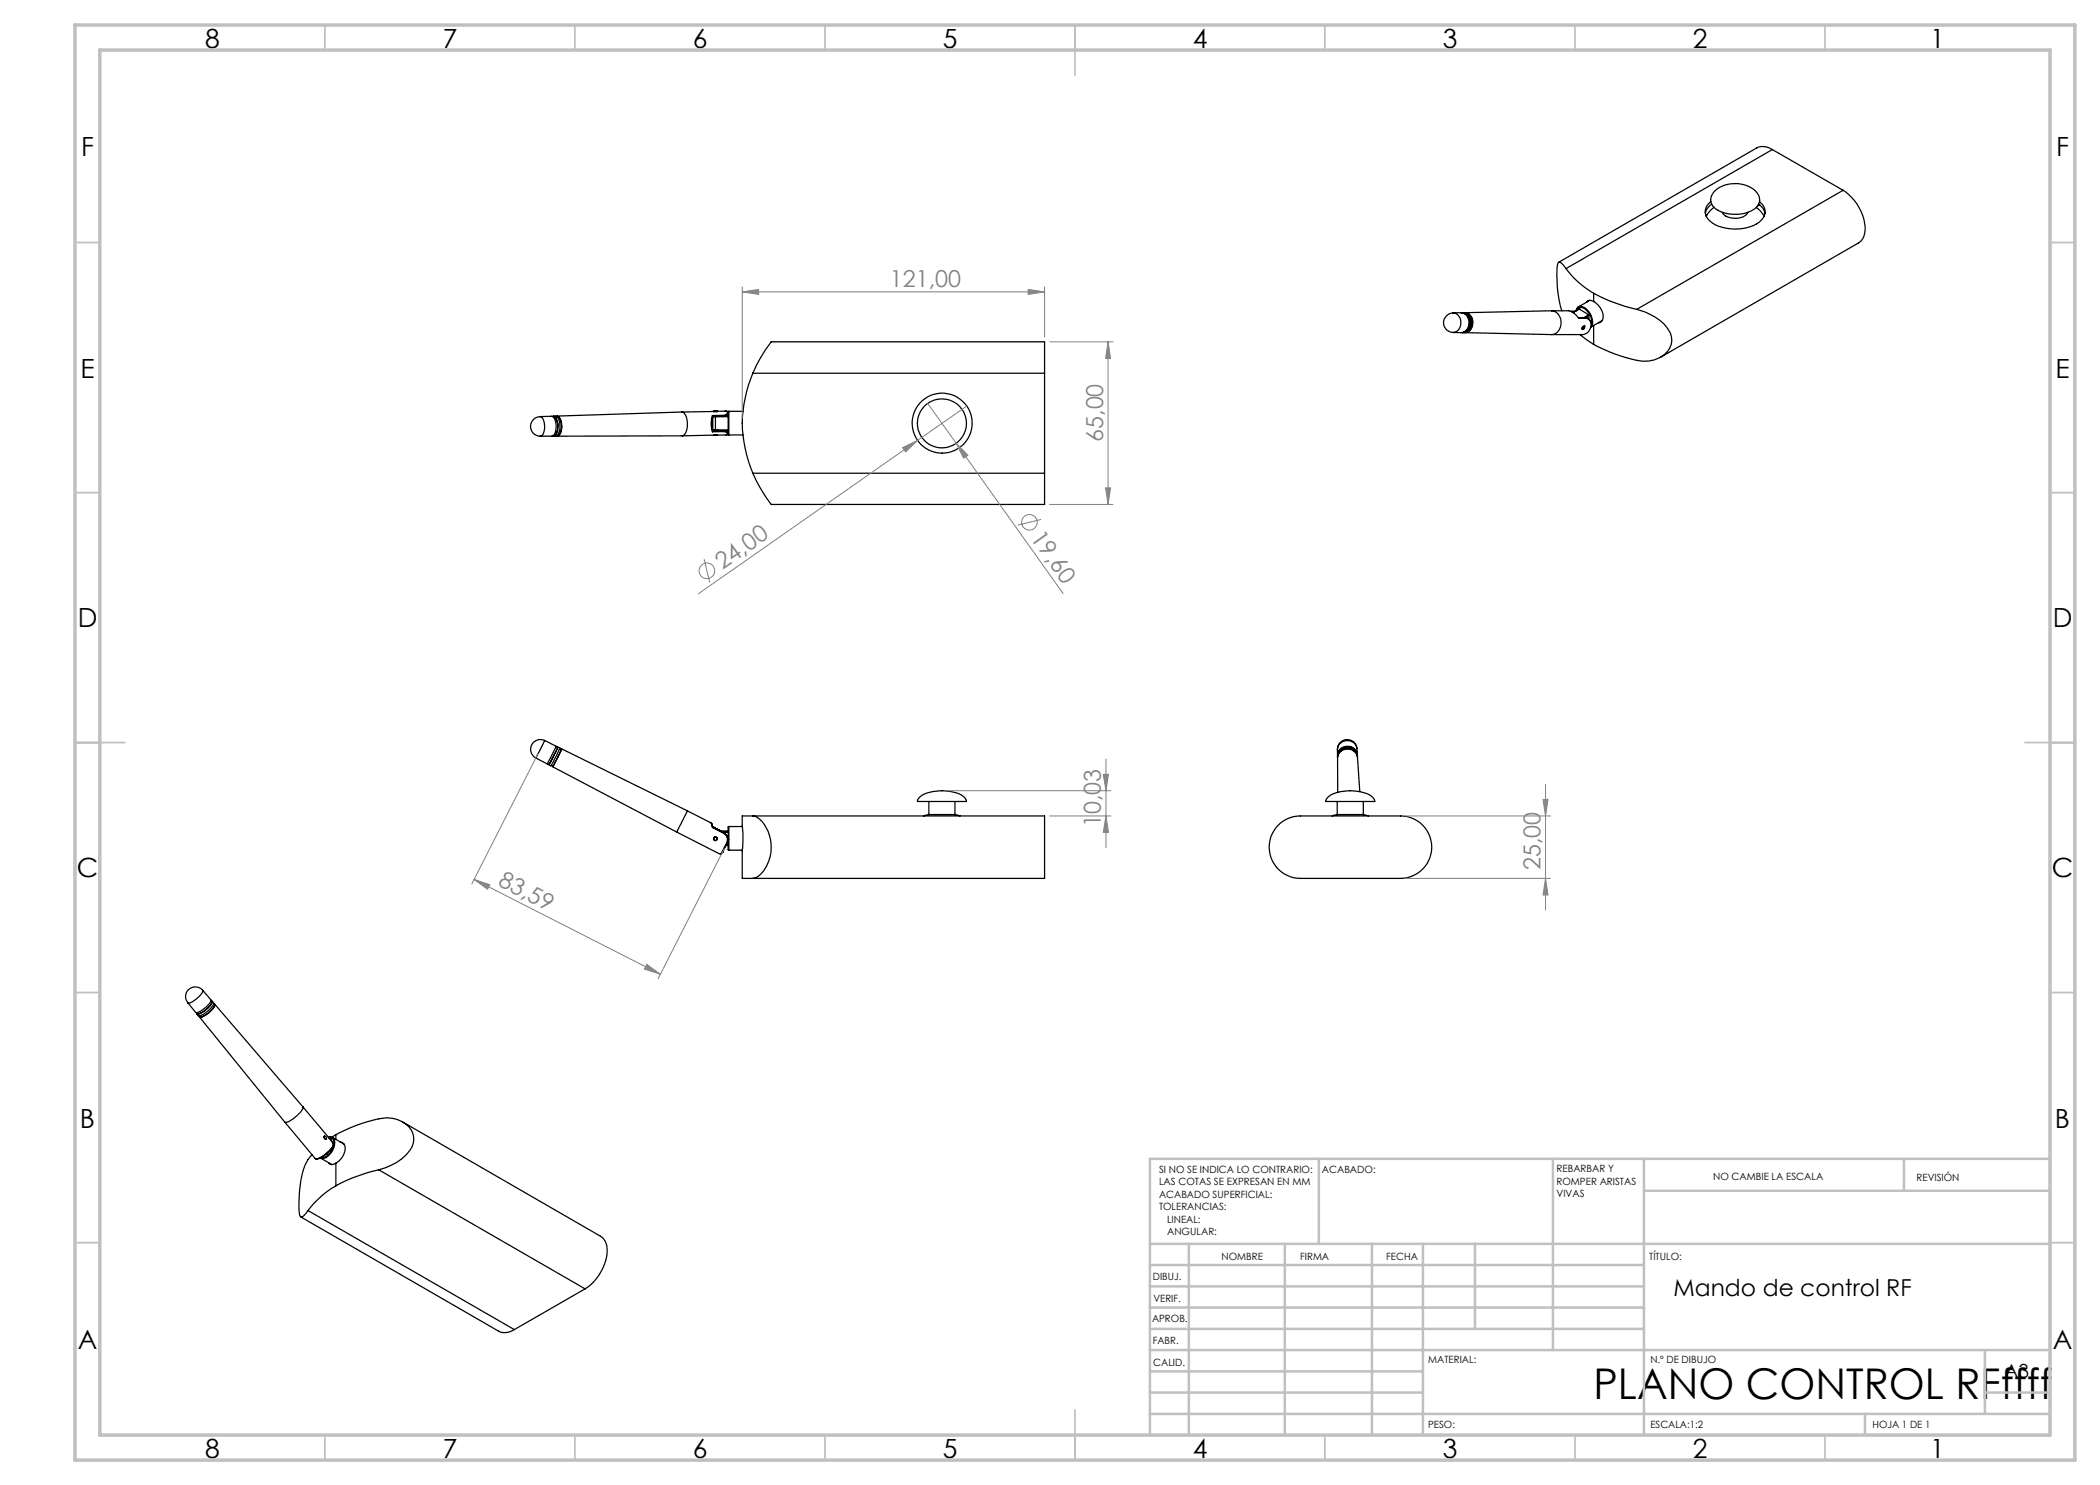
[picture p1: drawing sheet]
<svg xmlns="http://www.w3.org/2000/svg" width="420mm" height="297mm" viewBox="0 0 420 297" stroke-linecap="round" stroke-linejoin="round" font-family="sans-serif">
<g fill="none" stroke="#000" stroke-width=".25">
<path d="M354.5 29.9a3.1 3.1 0 0 0-3.2-.3l-39.6 22.9M354.5 29.9l-41.3 23.8M354.5 29.9l14.1 8.2M368.6 38.1a9.8 9.8 0 0 1 4.4 8 2.94 2.94 0 0 1-1.3 2.5l-39.6 22.8M368.6 38.1l-41.3 23.8M313.2 53.7a18.5 18.5 0 0 0 5.5 5M313.2 53.7a1.99 1.99 0 0 0-1.4-1.3l-.2 .2a22.7 22.7 0 0 0 .7 9.6M318.7 58.7a35.1 35.1 0 0 0 8.6 3.2M318.7 58.7v1.6M341.1 42.9l.2 .1M342.2 40a3.7 3.7 0 0 1 3.3-3.1 6.1 6.1 0 0 1 5.9 1.7 2.26 2.26 0 0 1-1.2 3.6 7.2 7.2 0 0 1-7.5-.8l-.3-.4-.3-1M342.2 40.3a2.44 2.44 0 0 0 .3 4.3 9.1 9.1 0 0 0 9.3-.2 2.41 2.41 0 0 0 .1-4.1"/>
<path d="M342.3 40.8l-.3 .3a2.54 2.54 0 0 0-.9 1.5M342.8 41.4l-.9 .9-.7 .9M344.5 42.5a3.1 3.1 0 0 0 3.7 1 2.02 2.02 0 0 0 1.4-1M351.3 41.5l.8 .7 .7 1M351.8 40.8v.1a3.2 3.2 0 0 1 1.2 1.7M351.9 41l-.4 .2M150.6 74.6a24.7 24.7 0 0 0 0 20M150.6 74.6h58.3M154.2 68.4h54.7v6.2M154.2 68.4l-.1 .2a29 29 0 0 0-3.5 6M208.9 74.6v20M290.6 62.6a1.96 1.96 0 0 0-1.9 1.9 1.96 1.96 0 0 0 1.9 2"/>
<path d="M290.6 62.6l1.6-.1a2.06 2.06 0 0 1 1.6 1.9 2.06 2.06 0 0 1-1.3 2.1h-1.9M290.6 62.6a2.01 2.01 0 0 1 1.6 1.9 2.01 2.01 0 0 1-1.6 2M292.3 62.6a1.95 1.95 0 0 1 1.5 3 1.47 1.47 0 0 1-1.5 .9M292.5 62.5a2.02 2.02 0 0 1 1.8 1.3 2.02 2.02 0 0 1-.4 2.2 1.41 1.41 0 0 1-1.4 .5M292.8 62.7a2.06 2.06 0 0 1 1.2 1.9 2.06 2.06 0 0 1-1.2 1.8M292.9 62.5a2.03 2.03 0 0 1 1.6 1.4 2.03 2.03 0 0 1-.4 2.1 1.31 1.31 0 0 1-1.2 .5M293 62.5l17.3-.3a2.51 2.51 0 0 1 1.9 2 2.51 2.51 0 0 1-1.2 2.6l-.7 .1-17.3-.4M293.4 62.7a2.08 2.08 0 0 1 0 3.7M310.3 62.2h3.5l.7 .2 1.3 1.3h1.6M314.2 62.3h.8M314.3 62.3h.6M315.2 62.2a.94 .94 0 0 1 1.6-.5 3.3 3.3 0 0 1 1.5 3.2"/>
<path d="M315.7 61.4l-.4 .3-.1 .5M315.7 61.4a2.16 2.16 0 0 1 2.4 1.5l.2 .5a1.96 1.96 0 0 1 0 1.9M315.7 63.6h1.5M315.7 63.6h1.6M315.8 61.8h.1M315.8 61.8l-1.2 .7M315.8 61.8l1.9 1.2M316 66.9l2.7 2M316.6 65.4l.2-.1a.27 .27 0 0 1 0 .4 .27 .27 0 0 1-.4 0zM316.6 65.3l.1-.1a.34 .34 0 0 1 .2 .5 .34 .34 0 0 1-.5 .1zM316.8 65.2l.1 .2M316.8 65.2h.1"/>
<path d="M317.2 63.6l.4 .1M317.2 63.6h.1M317.3 63.6a1.3 1.3 0 0 1 .9 1.7M317.3 63.6l.1 .1M317.4 63.7a1.28 1.28 0 0 1 .8 1.6M317.7 63h.1M317.7 63l-1 .6M317.8 63v.8M317.8 63l-.9 .6M318 60.1l-2.3 1.3M318.2 65.3a1.84 1.84 0 0 1-1.8 1.6h-6.1M318.7 60.3a3.6 3.6 0 0 1 1.9 3.4l-.2 .5-.7 .4"/>
<path d="M318.7 60.3l-.7-.3-.4 .1-.3 .4M318.7 65.1v3.8M320.4 64.1l-2.2 1.3M327.3 61.9a9.7 9.7 0 0 1 6.8 4.8 3.8 3.8 0 0 1-2.2 4.9 7.2 7.2 0 0 1-5.7 .2l-3.4-1.1-4.1-1.8M108 83.3a1.96 1.96 0 0 0-1.9 2 1.96 1.96 0 0 0 2 1.9M108 83.3h2.3a1.57 1.57 0 0 1 .9 1.7 2 2 0 0 1-.9 2.2h-2.2M108 83.3a1.5 1.5 0 0 1 .9 1.8 2.1 2.1 0 0 1-.8 2.1M110.5 83.3a.87 .87 0 0 1 .9 .9 2.47 2.47 0 0 1-.6 3h-.3M110.6 83.3h.1a2.08 2.08 0 0 1 .8 2.5l-.2 .9-.4 .4h-.3M110.6 83.3a1.15 1.15 0 0 1 1.3 1.3 2.25 2.25 0 0 1-.8 2.6h-.4M111.2 83.3h.1a1.36 1.36 0 0 1 1 1.6 2.27 2.27 0 0 1-.7 2.3h-.3M111.3 83.3a1.09 1.09 0 0 1 1 1.3 2.15 2.15 0 0 1-.8 2.5h-.1"/>
<path d="M136.3 82.4a1.72 1.72 0 0 1 1.1 1.8 3.1 3.1 0 0 1-.8 2.9l-25.1 .1M136.3 82.4l-24.9 .8M142.5 83.1a5.4 5.4 0 0 0 0 3.3M142.5 83.1l.1 .1M142.6 83.3a4.5 4.5 0 0 0 0 2.9M142.6 86.3l-.1 .1M142.6 86h3M142.6 83.2v3.1M142.7 82.3h.1M142.7 86.1h.7M142.7 82.3h.7M142.7 82.3l-6.4 .1"/>
<path d="M142.7 82.2v.1M142.8 82.2h.4M142.8 87h.6M142.8 87l-6.3 .2M143.1 83.3h.1M143.1 86v.1M143.1 83.3v2.7M143.2 82.2l.2 .1M143.2 82.2h.2zM143.4 82.3h.1M143.4 86.1h.1M143.4 82.3h1.9"/>
<path d="M144.8 86.3a.55 .55 0 0 1 .7 .6l-.2 .1M144.8 83.1v.1M144.8 86.2v.1M144.8 86.1h.8v.6M144.8 83.3h-2.2h3M144.8 86.2a.66 .66 0 0 1 .8 .5M144.8 83.1h-2.3M144.8 86.3l-2.3 .1M144.8 83.2h-2.2M144.8 83.2v.1M144.8 86.1v.1M144.8 86.2l-2.2 .1"/>
<path d="M144.8 86.1h-2.2M145 82.3h.4M145.3 82.3l.3 .3M145.3 82.3l.2 .1a.64 .64 0 0 1-.7 .7M145.3 87h-1.9M145.6 86.7l-.3 .3M145.6 83.2l-.8 .1M145.6 82.6a.76 .76 0 0 1-.8 .6M145.6 82.6v.6M145.6 83.2h.1M145.6 82.4v4.5l.2 .1M145.6 82.4h.1"/>
<path d="M145.8 82.3l-.2 .1M145.8 82.3v4.7M145.8 82.3h2.8M145.8 87h2.8M150.6 94.6a31.5 31.5 0 0 0 3.6 6.3h54.7v-6.3M150.6 94.6h58.3M108.9 148.1a1.97 1.97 0 0 0-2.6 .9 1.97 1.97 0 0 0 .8 2.6M108.9 148.1l2.3 1.2-1.1 2.3-.7 1.2-2.3-1.2M108.9 148.1l-1.8 3.5M109.5 152.7l.3 .2M110.5 153.3l24.8 13.1M111.2 149.3l.3 .2"/>
<path d="M111.5 149.5l-1.7 3.4M111.6 149.4l.4 .2-.8 1.7-1 1.8-.4-.1M112 149.7l.3 .2M112.3 149.9l.1-.1-1.8 3.5M112.3 149.9l-1.7 3.4-.4-.2M112.4 149.8l25.1 12.4M183.9 159.5a8.1 8.1 0 0 1 6.9-1 2.73 2.73 0 0 1 2.5 1.8h-9.8zM265.5 159.5a8.1 8.1 0 0 1 7-1 2.73 2.73 0 0 1 2.5 1.8h-9.8a.67 .67 0 0 1 .3-.8zM267.5 149.9v1.1M271.1 150.6a1.98 1.98 0 0 0-3.3 .1M271.2 150.3a2.01 2.01 0 0 0-3.5 .1M271.4 149.7a1.96 1.96 0 0 0-2-1.8 1.96 1.96 0 0 0-1.9 2"/>
<path d="M271.4 149.7a1.99 1.99 0 0 0-2-1.6 1.99 1.99 0 0 0-1.9 1.8M271.4 149.7l.1 1.2M271.5 151a1.98 1.98 0 0 0-2.1-1.8 1.98 1.98 0 0 0-1.9 1.9M271.5 151.4a2 2 0 0 0-2.1-1.8 2 2 0 0 0-1.9 1.9M271.5 151.3a2 2 0 0 0-2.1-1.9 2 2 0 0 0-1.9 2M272 158.3l-.5-6.8a2.01 2.01 0 0 0-2.1-1.7 2.01 2.01 0 0 0-1.9 1.8v6.9M135.3 166.4l8.8 4.5M137.5 162.2l-2.2 4.2M137.5 162.2l4.7 2.4 .3 .9M142.3 164.6l.1 .3M142.5 165.5h.1M142.5 165.5l2.3 1.1"/>
<path d="M142.6 165.4l-.3-.7 .3 .8M142.6 165.5h.1M142.6 165.4h.1M142.6 165.4l1.7 .9M142.6 165.4v.1M142.7 167.7v.1M142.7 167.6l.5-.2 .2 .4M144.1 166.3h1.5M144.3 166.4h1.3M144.4 166.4h1.2M144.5 170.5l-.2 .3-.2 .1M144.5 170.4h.1"/>
<path d="M144.8 166.6v.1a1.38 1.38 0 0 1 .5 1.9M144.8 166.6h.1M144.8 166.6a1.5 1.5 0 0 1 .7 2.1M144.8 166.6l.6 .6 .2 .8M145.2 169.1h.4M145.2 169h.4M145.3 168.6l.2 .1M145.3 168.6l-1.2 2.3M145.5 168.7l-1 1.7M145.6 168h.1M145.8 165.3l-.2 .1v4.6h.2M145.8 165.3v4.7"/>
<path d="M145.8 165.3h2.6M145.8 170h2.6M150.6 163.2h-2.2l.2 3.4-.2 9.1h2.2M150.6 163.2a3.8 3.8 0 0 1 2.7 2.4 7.8 7.8 0 0 1-1.6 9.7l-1.1 .4M150.6 163.2h58.3v12.5h-58.3M185.8 162.9l-1.1 .3M185.8 162.9h5.2M185.8 160.3v2.6M191 162.9l1 .3M191 160.3v2.6M255.7 165a6.1 6.1 0 0 1 4.4-1.8h20a6.2 6.2 0 0 1 6.2 6.2 6.2 6.2 0 0 1-6.2 6.3h-20a6.2 6.2 0 0 1-5.8-3.9 6.2 6.2 0 0 1 1.4-6.8zM267.4 162.9l-1 .3"/>
<path d="M267.4 162.9h5.3M267.4 160.3v2.6M272.7 162.9l1 .3M272.7 160.3v2.6M40.5 198a1.94 1.94 0 0 0-2.7-.2 1.94 1.94 0 0 0-.2 2.8M40.5 198l1.7 2a2.89 2.89 0 0 1-1.7 2l-1 .5h-.3l-1.6-1.9M40.5 198a1.66 1.66 0 0 1-.8 1.5l-1.5 1-.6 .1M39.9 203.4l17 21M42.2 200.1l.2 .2a4 4 0 0 1-3 2.4l-.1-.1M42.3 200.2l.1 .1a4.2 4.2 0 0 1-3 2.5l-.1-.2M42.4 200.2l.3 .4a3.9 3.9 0 0 1-2.4 2.5l-.5 .1-.4-.4M42.7 200.8l.2 .1a4.1 4.1 0 0 1-2.6 2.5h-.3l-.2-.2"/>
<path d="M42.8 200.8l.2 .1a4.5 4.5 0 0 1-3 2.6l-.1-.3M43 200.9l17.6 20.5M56.9 224.4l6.1 7.3a2.97 2.97 0 0 0 2.5-1.2l1.1-1.4M60.6 221.4a5.5 5.5 0 0 1-3.6 3.1l-.1-.1M60.6 221.4l5.7 6.8M62.4 230.9a11.4 11.4 0 0 0-2.5 7 18.5 18.5 0 0 0 .1 5.3l.2 .2a2.24 2.24 0 0 0 1.4-1.3M64.9 227.3a.31 .31 0 0 1 .3 .1 .31 .31 0 0 1 0 .4l-.3-.2zM64.9 227.2a.41 .41 0 0 0 0 .4 .41 .41 0 0 0 .3 .3M65.3 230.8h.1M65.3 230.8a2.62 2.62 0 0 1-2.2 .9M65.3 230.7h.1M65.7 227.4l.8 .1"/>
<path d="M65.7 227.5a1.06 1.06 0 0 1 1 1.6 2.73 2.73 0 0 1-2.4 2.4M65.7 232.5l.4 .4h.5l.6-.2M65.8 227.6l.4 .3M66 230.1h.1M66.1 230h.1M66.1 230.1l-.2 .2M66.1 230v.1M66.1 229.9v.1M66.2 227.8v.1M66.2 227.9v.2M66.5 227.5a2.03 2.03 0 0 1 0 2.7l-.4 .4a1.78 1.78 0 0 1-2 1l2.3 1.3M66.5 227.5l2.3 1.3"/>
<path d="M66.6 229.1l-.1-.6-.2-.3 .3 .5v.5M66.6 229.1l-.2 .5-1 1.1M67.2 226.9a29.9 29.9 0 0 1 10.1-3.3 5.2 5.2 0 0 1 5.4 3.6 4.1 4.1 0 0 1-1.5 3.8 11.2 11.2 0 0 1-5.5 3M67.2 237.2a19.2 19.2 0 0 0-5.6 4.9M67.2 226.9v1M67.2 232.7v4.5M67.2 226.9l-.8 .5M68 228.4a1.26 1.26 0 0 1 1 1.7 3.8 3.8 0 0 1-1.8 2.6M75.7 234a34.2 34.2 0 0 0-8.5 3.2M75.7 234l41.3 23.8M80.5 224.4l39.6 22.9a3.6 3.6 0 0 1 1.3 3.9 10 10 0 0 1-4.4 6.6M60.1 243.4l39.6 22.8a3.1 3.1 0 0 0 3.2-.3"/>
<path d="M61.6 242.1l41.3 23.8M117 257.8l-14.1 8.1"/>
<circle cx="188.4" cy="84.7" r="4.9"/>
<circle cx="188.4" cy="84.6" r="6"/>
<circle cx="143.1" cy="167.8" r=".38"/>
<circle cx="143.1" cy="167.8" r=".33"/>
</g>
<g fill="none" stroke="#808080" stroke-width=".2">
<path d="M148.4 58.4l3.3-.5v1zM148.4 57.4v26.2M148.4 58.4h60.5M205.6 57.9l3.3 .5-3.3 .5zM208.9 57.4v10M209.9 68.4h12.7M221.6 68.4v32.5M221.6 68.4l.5 3.3h-1zM180.5 89.5l3-1.4-2.4 2.3zM185.5 80.7l5.7 7.9M191.2 88.6l2.4 2.4-.9 .6zM191.2 88.6l21.4 30.1"/>
<path d="M193.4 81.2l-53.7 37.5M221.1 97.6h1l-.5 3.3zM140.8 111.8l1.1 4.7M208.2 103.9l-4.6 1.1M209.9 100.9h12.7M107.6 150.7l-13.2 26.1M189.4 158.1h32.8M220.7 154.9h1l-.5 3.2zM221.2 151.8v17.7M308.6 159.9h1l-.5 3.3zM309.1 156.8v25.2M94.8 175.9l3.2 1-.5 .9z"/>
<path d="M94.8 175.9l37.2 18.9M144.9 169.7l-13.3 26.1M209.9 163.2h12.3M221.2 163.2l.5 3.3h-1zM281.1 163.2h29M281.1 175.7h29M309.1 175.7l.5 3.3h-1zM129.4 192.9l2.6 1.9-3.1-1z"/>
<circle cx="141.4" cy="114.1" r="1.56"/>
<circle cx="205.9" cy="104.5" r="1.56"/>
</g>
<g fill="none" stroke="#c0c0c0" stroke-width=".35">
<path d="M65 5v5M115 5v5M165 5v5M215 5v10M265 5v5M315 5v5M365 5v5M15 48.5h5M410 48.5h5M15 98.5h5M410 98.5h5M15 148.5h10"/>
<path d="M405 148.5h10M15 198.5h5M410 198.5h5M15 248.5h5M410 248.5h5M65 287v5M115 287v5M165 287v5M215 282v10M265 287v5M315 287v5M365 287v5"/>
</g>
<g fill="none" stroke="#c0c0c0" stroke-width=".5">
<path d="M263.8 231.8v17M310.6 231.8v38.2M328.8 231.8v55.2M328.8 238.2h81.2M380.8 231.8v6.4M410 231.8h-180v55.2M230 248.8h180M230 257.3h98.8M230 253h98.8M237.8 248.8v38.2M257 248.8v38.2M274.4 248.8v38.2"/>
<path d="M284.6 248.8v38.2M295 248.8v17M230 265.8h98.8M230 261.5h98.8M230 278.5h54.6M230 274.3h54.6M230 270h180M397 278.5h13M397 270v12.8M230 282.8h180M373 282.8v4.2"/>
</g>
<path d="M15 5h400v287h-400zM20 10h390v277h-390z" fill="none" stroke="#c0c0c0" stroke-width=".7"/>
<g fill="#808080">
<path d="M180.5 89.5l3-1.4-2.4 2.3z"/>
<path d="M191.2 88.6l2.4 2.4-.9 .6z"/>
<path d="M148.4 58.4l3.3-.5v1zM205.6 57.9l3.3 .5-3.3 .5z"/>
<path d="M220.7 154.9h1l-.5 3.2zM221.2 163.2l.5 3.3h-1z"/>
<path d="M308.6 159.9h1l-.5 3.3zM309.1 175.7l.5 3.3h-1z"/>
<path d="M221.6 68.4l.5 3.3h-1zM221.1 97.6h1l-.5 3.3z"/>
<path d="M94.8 175.9l3.2 1-.5 .9zM129.4 192.9l2.6 1.9-3.1-1z"/>
</g>
<text font-size="8.5" x="318.7" y="279.7">PLANO CONTROL RFffff</text>
<g font-size="5.3">
<text x="41" y="9.5">8</text>
<text x="88.5" y="9.5">7</text>
<text x="138.5" y="9.5">6</text>
<text x="188.5" y="9.5">5</text>
<text x="238.5" y="9.5">4</text>
<text x="288.5" y="9.5">3</text>
<text x="338.5" y="9.5">2</text>
<text x="386" y="9.5">1</text>
<text x="16.2" y="31.3">F</text>
<text x="411.2" y="31.3">F</text>
<text x="16.1" y="75.5">E</text>
<text x="411.1" y="75.5">E</text>
<text x="15.5" y="125.5">D</text>
<text x="410.5" y="125.5">D</text>
<text x="15.4" y="175.5">C</text>
<text x="410.4" y="175.5">C</text>
<text x="16" y="225.5">B</text>
<text x="411" y="225.5">B</text>
<text x="15.5" y="269.8">A</text>
<text x="410.5" y="269.8">A</text>
<text x="41" y="291.5">8</text>
<text x="88.5" y="291.5">7</text>
<text x="138.5" y="291.5">6</text>
<text x="188.5" y="291.5">5</text>
<text x="238.5" y="291.5">4</text>
<text x="288.5" y="291.5">3</text>
<text x="338.5" y="291.5">2</text>
<text x="386" y="291.5">1</text>
</g>
<g font-size="4.7" fill="#808080">
<text x="178" y="57.4">121,00</text>
<text x="220.6" y="88.4" transform="rotate(-90 220.6 88.4)">65,00</text>
<text x="206" y="107.5" transform="rotate(55 206 107.5)">19,60</text>
<text x="144.5" y="114.1" transform="rotate(-35 144.5 114.1)">24,00</text>
<text x="220.2" y="165.4" transform="rotate(-90 220.2 165.4)">10,03</text>
<text x="99.4" y="177.1" transform="rotate(27 99.4 177.1)">83,59</text>
<text x="308.1" y="174" transform="rotate(-90 308.1 174)">25,00</text>
</g>
<text font-size="4.7" x="334.7" y="259.1">Mando de control RF</text>
<text font-size="3.9" x="400.9" y="275.5">A3</text>
<g font-size="2">
<text x="231.8" y="234.6">SI NO SE INDICA LO CONTRARIO:</text>
<text x="231.8" y="237.1">LAS COTAS SE EXPRESAN EN MM</text>
<text x="231.8" y="239.6">ACABADO SUPERFICIAL:</text>
<text x="264.4" y="234.6">ACABADO:</text>
<text x="311.3" y="234.5">REBARBAR Y</text>
<text x="311.3" y="237">ROMPER ARISTAS</text>
<text x="311.3" y="239.5">VIVAS</text>
<text x="342.6" y="236">NO CAMBIE LA ESCALA</text>
<text x="383.3" y="236.2">REVISIÓN</text>
<text x="231.8" y="242.1">TOLERANCIAS:</text>
<text x="233.4" y="244.6">LINEAL:</text>
<text x="233.4" y="247.1">ANGULAR:</text>
<text x="244.3" y="252">NOMBRE</text>
<text x="260" y="251.9">FIRMA</text>
<text x="277.2" y="251.9">FECHA</text>
<text x="329.9" y="251.9">TÍTULO:</text>
<text x="230.6" y="256.1">DIBUJ.</text>
<text x="230.7" y="260.3">VERIF.</text>
<text x="230.4" y="264.4">APROB.</text>
<text x="230.5" y="268.8">FABR.</text>
<text x="230.7" y="273.1">CALID.</text>
<text x="285.6" y="272.5">MATERIAL:</text>
<text x="330.1" y="272.5">N.º DE DIBUJO</text>
<text x="285.6" y="285.5">PESO:</text>
<text x="330.1" y="285.6">ESCALA:1:2</text>
<text x="374.5" y="285.6">HOJA 1 DE 1</text>
</g>
</svg>
